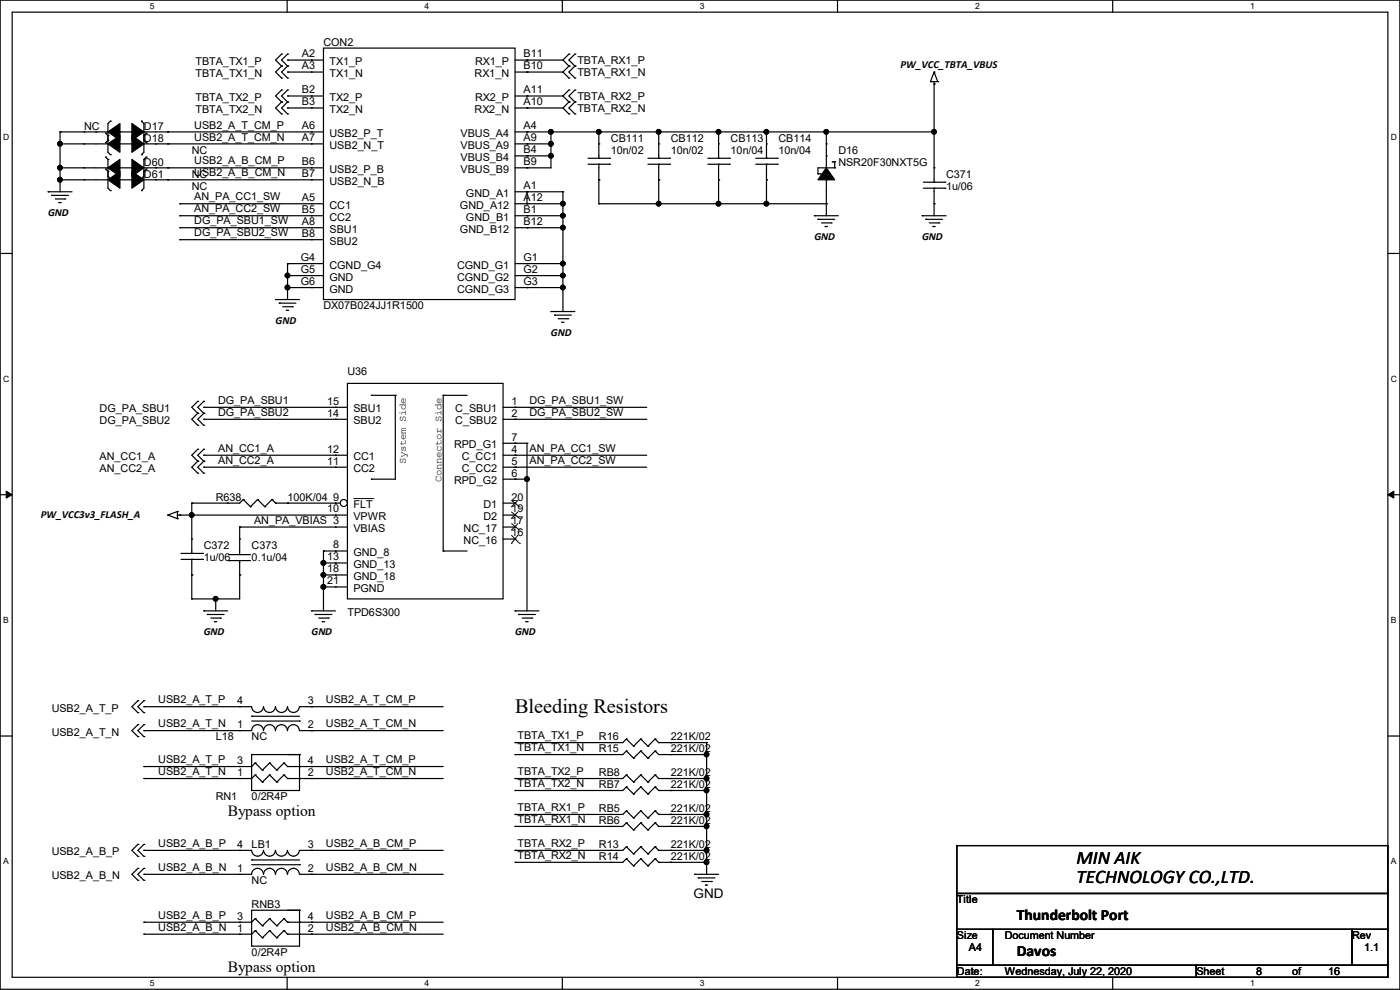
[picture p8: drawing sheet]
<svg xmlns="http://www.w3.org/2000/svg" width="297mm" height="210mm" viewBox="0 0 297 210" stroke-linecap="round" stroke-linejoin="round" font-family="sans-serif">
<path d="M0 0h297v209.8h-297zM2.6 2.6h291.8v204.7h-291.8z" fill="none" stroke="#000" stroke-width=".25"/>
<g fill="#fff">
<path d="M31.7 .3h1v2h-1z"/>
<path d="M31.7 207.6h1v2h-1z"/>
</g>
<path d="M60.9 0v2.6M60.9 207.3v2.5" fill="none" stroke="#000" stroke-width=".25"/>
<g fill="#fff">
<path d="M90.1 .3h1v2h-1z"/>
<path d="M90.1 207.6h1v2h-1z"/>
</g>
<path d="M119.3 0v2.6M119.3 207.3v2.5" fill="none" stroke="#000" stroke-width=".25"/>
<g fill="#fff">
<path d="M148.5 .3h.9v2h-.9z"/>
<path d="M148.5 207.6h.9v2h-.9z"/>
</g>
<path d="M177.7 0v2.6M177.7 207.3v2.5" fill="none" stroke="#000" stroke-width=".25"/>
<g fill="#fff">
<path d="M206.8 .3h1v2h-1z"/>
<path d="M206.8 207.6h1v2h-1z"/>
</g>
<path d="M236.1 0v2.6M236.1 207.3v2.5" fill="none" stroke="#000" stroke-width=".25"/>
<g fill="#fff">
<path d="M265.2 .3h1v2h-1z"/>
<path d="M265.2 207.6h1v2h-1z"/>
<path d="M.7 28.2h1.2v1.9h-1.2z"/>
<path d="M295.1 28.2h1.2v1.9h-1.2z"/>
<path d="M.7 79.3h1.2v2h-1.2z"/>
<path d="M295.1 79.3h1.2v2h-1.2z"/>
</g>
<path d="M0 53.8h2.6M294.4 53.8h2.6" fill="none" stroke="#000" stroke-width=".25"/>
<g fill="#fff">
<path d="M.7 130.5h1.2v2h-1.2z"/>
<path d="M295.1 130.5h1.1v2h-1.1z"/>
</g>
<path d="M0 104.9h2.6M294.4 104.9h2.6" fill="none" stroke="#000" stroke-width=".25"/>
<path d="M1.3 104.2l1.3 .7-1.3 .8zM294.4 104.9l1.3-.7v1.5z" fill="#000" stroke="#000" stroke-width=".21"/>
<g fill="#fff">
<path d="M.7 181.7h1.2v2h-1.2z"/>
<path d="M295.1 181.7h1.1v2h-1.1z"/>
</g>
<g fill="none" stroke="#000" stroke-width=".25">
<path d="M59.7 11.5h.1M59.7 14h.1M59.7 16.6h.1M59.7 19.1h.1M59.7 11.5l-1.2 1.2 1.2 1.3M59.7 14l-1.2 1.3 1.2 1.3M59.7 19.1l-1.2 1.3 1.2 1.2M61 11.5h.1M61 14h.1M61 16.6h.1M61 19.1h.1M61 11.5l-1.3 1.2 1.3 1.3"/>
<path d="M61 14l-1.3 1.3 1.3 1.3M61 19.1l-1.3 1.3 1.3 1.2M120.7 14h.1M120.7 16.6h.1M120.7 11.5h.1M120.7 19.1h.1M120.7 14l-1.3 1.3 1.3 1.3M120.7 11.5l-1.3 1.2 1.3 1.3M120.7 19.1l-1.3 1.3 1.3 1.2M122 16.6h.1M122 14h.1M122 11.5h.1"/>
<path d="M122 19.1h.1M122 14l-1.3 1.3 1.3 1.3M122 11.5l-1.3 1.2 1.3 1.3M122 19.1l-1.3 1.3 1.3 1.2M197.4 17.3h.1M197.4 17.3h1.5M198.2 17.8h.1M198.2 15.3h.1M198.2 17.3v.5M198.2 15.3l-.8 2M198.2 15.3l.7 2M198.9 17.3h.1"/>
<path d="M17.8 35.6h.1M17.8 38.1h.1M17.8 28h.1M17.8 35.6h5.1M17.8 38.1h5.1M17.8 28h5.1M20.4 28h.1M22.4 33.3h.1M22.4 35.9h.1M22.4 30.3h.1M22.4 33.3l.5 .5M22.4 35.9l.5 .5"/>
<path d="M22.9 35.6h.1M22.9 33.8h.1M22.9 38.1h.1M22.9 36.4h.1M22.9 29.8h.1M22.9 33.8v6.1l.5 .5M22.9 37.4l.5 .5M22.9 29.8l-.5 .5M23.4 37.9h.1M23.4 25.7h.1M23.4 25.7l-.5 .5v3.6M25.4 28h.1"/>
<path d="M25.4 35.6h2.6M25.4 38.1h2.6M25.4 28h2.6M28 35.6h.1M28 38.1h.1M30 37.9h.1M30 25.7h.1M30 25.7l.5 .5v3.6M30.5 33.8h.1M30.5 36.4h.1M30.5 28h.1M30.5 29.8h.1"/>
<path d="M30.5 33.8v6.1l-.5 .5M30.5 35.6h5.1M30.5 37.4l-.5 .5M30.5 38.1h5.1M30.5 28h5.1M30.5 29.8l.5 .5M31 33.3h.1M31 35.9h.1M31 30.3h.1M31 33.3l-.5 .5M31 35.9l-.5 .5M33.1 35.6h.1"/>
<path d="M33.1 38.1h.1M35.6 35.6h.1M35.6 38.1h.1M35.6 28h.1M59.7 21.6h.1M59.7 24.2h.1M59.7 21.6l-1.2 1.3 1.2 1.3M61 21.6h.1M61 24.2h.1M61 21.6l-1.3 1.3 1.3 1.3M120.7 21.6h.1M120.7 24.2h.1"/>
<path d="M120.7 21.6l-1.3 1.3 1.3 1.3M122 24.2h.1M122 21.6h.1M122 21.6l-1.3 1.3 1.3 1.3M124.8 34.8h4.5M124.8 33.6h4.5M127 33.6h.1M127 34.8h.1M127 30.5h.1M127 38.1h.1M127 30.5v3.1M127 34.8v3.3"/>
<path d="M129.3 34.8h.1M129.3 33.6h.1M137.5 34.8h4.5M137.5 33.6h4.5M139.7 33.6h.1M139.7 34.8h.1M139.7 30.5h.1M139.7 38.1h.1M139.7 30.5v3.1M139.7 34.8v3.3M142 34.8h.1M142 33.6h.1"/>
<path d="M150.2 34.8h4.5M150.2 33.6h4.5M152.4 33.6h.1M152.4 34.8h.1M152.4 30.5h.1M152.4 38.1h.1M152.4 30.5v3.1M152.4 34.8v3.3M154.7 34.8h.1M154.7 33.6h.1M160.3 34.8h4.6M160.3 33.6h4.6"/>
<path d="M162.6 33.6h.1M162.6 34.8h.1M162.6 30.5h.1M162.6 38.1h.1M162.6 30.5v3.1M162.6 34.8v3.3M164.9 34.8h.1M164.9 33.6h.1M173.5 36.9h.1M173.5 36.9h.5M174 36.9h.1M175.3 38.1h.1"/>
<path d="M175.3 33.1h.1M175.3 30.5h.1M175.3 30.5v5.1M175.3 38.1v5.1M176.6 34.3h.1M176.6 34.3h.5M177.1 35.6h.1M177.1 34.3h.1M177.1 35.6h-3.6v1.3M177.1 34.3v1.3M195.9 39.9h4.5M195.9 38.7h4.5"/>
<path d="M198.2 38.7h.1M198.2 39.9h.1M198.2 35.6h.1M198.2 35.6v3.1M198.2 39.9v3.3M200.4 39.9h.1M200.4 38.7h.1M10.2 40.7h.1M10.2 40.7h5.1M11 41.4h.1M11 41.4h3.5M11.7 42.2h2.1"/>
<path d="M12.5 43h.1M12.5 43h.5M13.8 42.2h.1M23.4 40.4h.1M30 40.4h.1M172.8 45.8h.1M172.8 45.8h5M173.5 46.5h.1M173.5 46.5h3.6M174.3 47.3h2M175 48h.1M175 48h.6"/>
<path d="M175.3 43.2h.1M176.3 47.3h.1M195.6 45.8h.1M195.6 45.8h5.1M196.4 46.5h.1M196.4 46.5h3.5M197.1 47.3h2.1M197.9 48h.1M197.9 48h.5M198.2 43.2h.1M199.2 47.3h.1M58.5 63.5h.1"/>
<path d="M58.5 63.5h5M59.2 64.3h.1M59.2 64.3h3.6M60 65.1h2M60.7 65.8h.1M60.7 65.8h.6M62 65.1h.1M116.9 66.1h.1M116.9 66.1h5.1M117.6 66.8h.1M117.6 66.8h3.6M118.4 67.6h2"/>
<path d="M119.2 68.4h.1M119.2 68.4h.5M120.4 67.6h.1M42 95.3h.1M42 97.8h.1M42 85.1h.1M42 87.7h.1M42 90.2h.1M42 97.8l-1.3 1.3 1.3 1.3M42 95.3l-1.3 1.3 1.3 1.2M42 85.1l-1.3 1.3 1.3 1.3M42 87.7l-1.3 1.2 1.3 1.3"/>
<path d="M43.2 95.3h.1M43.2 97.8h.1M43.2 85.1h.1M43.2 87.7h.1M43.2 90.2h.1M43.2 95.3l-1.2 1.3 1.2 1.2M43.2 97.8l-1.2 1.3 1.2 1.3M43.2 85.1l-1.2 1.3 1.2 1.3M43.2 87.7l-1.2 1.2 1.2 1.3M71.2 99.1h.1M71.2 96.6h.1M71.2 86.4h.1"/>
<path d="M71.2 88.9h.1M71.2 86.4h2.5M71.2 88.9h2.5M71.2 96.6h2.5M71.2 99.1h2.5M73.7 81.3h33v45.7h-33zM78.8 83.9h.1M78.8 83.9h5.1M83.9 83.9h.1M83.9 83.9v17.7h-5.1M94 83.9h.1M94 83.9h5.1"/>
<path d="M94 83.9v33M106.7 86.4h2.6M106.7 88.9h2.6M106.7 96.6h2.6M106.7 99.1h2.6M106.7 94h2.6M109.3 86.4h.1M109.3 88.9h.1M109.3 96.6h.1M109.3 99.1h.1M109.3 94h.1M35.6 109.3h.1"/>
<path d="M35.6 109.3l2 .7M37.6 110h.1M37.6 108.5h.1M37.6 108.5v1.5M37.6 109.3h.5M37.6 108.5l-2 .8M38.1 109.3h.1M42 100.4h.1M43.2 100.4h.1M48.3 106.7h.1M48.6 117.6h.1M48.6 118.9h.1"/>
<path d="M48.6 117.6h4.5M48.6 118.9h4.5M50.8 118.9h.1M50.8 117.6h.1M50.8 114.3h.1M50.8 114.3v3.3M50.8 118.9v3.1M51.6 106h.1M51.6 106l-.8 .7h-2.5M51.6 106l1.5 1.5M53.1 107.5h.1M54.7 106h.1"/>
<path d="M54.7 106l-1.6 1.5M54.7 106l1.5 1.5M56.2 107.5h.1M57.7 106h.1M57.7 106l.8 .7M57.7 106l-1.5 1.5M58.5 106.7h.1M58.5 106.7h2.5M61 106.7h.1M71.2 111.8h.1M71.2 116.9h.1M71.2 109.3h.1"/>
<path d="M71.2 119.4h.1M71.2 109.3h2.5M71.2 116.9h2.5M71.2 111.8h2.5M71.2 119.4h2.5M78.8 101.6h.1M94 116.9h.1M94 116.9h5.1M106.7 109.3h2.6M106.7 106.7h2.6M106.7 101.6h2.6M106.7 111.8h2.6"/>
<path d="M106.7 114.3h2.6M109.3 101.6h.1M109.3 114.3h.1M109.3 111.8h.1M109.3 109.3h.1M109.3 106.7h.1M43.2 129.6h.1M43.2 129.6h5.1M44 130.3h.1M44 130.3h3.5M44.7 131.1h2.1M45.5 131.9h.1"/>
<path d="M45.5 131.9h.5M46.8 131.1h.1M50.8 122h.1M66.1 129.6h.1M66.1 129.6h5.1M66.8 130.3h.1M66.8 130.3h3.6M67.6 131.1h2M68.4 131.9h.1M68.4 131.9h.5M69.6 131.1h.1M71.2 124.5h.1"/>
<path d="M71.2 122h.1M71.2 124.5h2.5M71.2 122h2.5M109.3 129.6h.1M109.3 129.6h5M110 130.3h.1M110 130.3h3.6M110.8 131.1h2M111.5 131.9h.1M111.5 131.9h.6M112.8 131.1h.1M0 156.1h2.6"/>
<path d="M29.3 153.7h.1M29.3 156.3h.1M29.3 148.6h.1M29.3 151.2h.1M29.3 153.7l-1.3 1.3 1.3 1.3M29.3 148.6l-1.3 1.3 1.3 1.3M30.5 153.7h.1M30.5 156.3h.1M30.5 148.6h.1M30.5 151.2h.1M30.5 153.7l-1.2 1.3 1.2 1.3M30.5 148.6l-1.2 1.3 1.2 1.3"/>
<path d="M50.8 155h2.6a1.25 1.25 0 0 1 1.2-1.3 1.25 1.25 0 0 1 1.3 1.3 1.29 1.29 0 0 1 1.3-1.3 1.29 1.29 0 0 1 1.3 1.3 1.25 1.25 0 0 1 1.2-1.3 1.25 1.25 0 0 1 1.3 1.3M50.8 149.9h2.6a1.25 1.25 0 0 0 1.2 1.2 1.25 1.25 0 0 0 1.3-1.2 1.27 1.27 0 0 0 1.2 1.2 1.27 1.27 0 0 0 1.3-1.2 1.27 1.27 0 0 0 1.3 1.2 1.27 1.27 0 0 0 1.3-1.2M50.8 155h.1M50.8 149.9h.1M53.4 151.9h.1M53.4 153h10.1M53.4 151.9h10.1M61 155a1.25 1.25 0 0 1 1.3-1.3 1.25 1.25 0 0 1 1.2 1.3M61 149.9a1.25 1.25 0 0 0 1.3 1.2 1.25 1.25 0 0 0 1.2-1.2M63.5 153h.1M63.5 155h2.6M63.5 149.9h2.6"/>
<path d="M66.1 155h.1M66.1 149.9h.1M132.9 159.3h.1M132.9 159.3l-.8 .8h-2.5M132.9 159.3l1.5 1.5M135.9 159.3h.1M135.9 159.3l-1.5 1.5M135.9 159.3l1.6 1.5M139 159.3h.1M139 159.3l-1.5 1.5M139 159.3l.7 .8M294.4 156.1h2.6"/>
<path d="M29.3 179.1h.1M29.3 179.1l-1.3 1.3 1.3 1.3M30.5 179.1h.1M30.5 179.1l-1.2 1.3 1.2 1.3M50.8 165.1h.1M50.8 162.6h.1M53.4 160.1h10.1v7.6h-10.1zM54.1 164.4h.1M54.1 161.8h.1M54.1 164.4l-.7 .7h-2.6M54.1 164.4l1.6 1.5M54.1 161.8l1.6 1.6"/>
<path d="M54.1 161.8l-.7 .8h-2.6M55.7 165.9h.1M55.7 163.4h.1M57.2 164.4h.1M57.2 161.8h.1M57.2 164.4l-1.5 1.5M57.2 164.4l1.5 1.5M57.2 161.8l-1.5 1.6M57.2 161.8l1.5 1.6M58.7 165.9h.1M58.7 163.4h.1M60.2 164.4h.1"/>
<path d="M60.2 161.8h.1M60.2 164.4l-1.5 1.5M60.2 164.4l.8 .7M60.2 161.8l-1.5 1.6M60.2 161.8l.8 .8M61 165.1h.1M61 162.6h.1M61 160.1h2.5M61 165.1h5.1M61 162.6h5.1M63.5 165.1h.1M63.5 162.6h.1"/>
<path d="M63.5 160.1h.1M66.1 162.6h.1M66.1 165.1h.1M129.6 160.1h.1M129.6 172.8h.1M129.6 175.3h.1M129.6 165.1h.1M132.9 172h.1M132.9 174.5h.1M132.9 164.4h.1M132.9 172l-.8 .8h-2.5M132.9 172l1.5 1.5"/>
<path d="M132.9 174.5l-.8 .8h-2.5M132.9 174.5l1.5 1.6M132.9 164.4l-.8 .7h-2.5M132.9 164.4l1.5 1.5M134.4 160.8h.1M134.4 173.5h.1M134.4 176.1h.1M134.4 165.9h.1M135.9 172h.1M135.9 174.5h.1M135.9 164.4h.1M135.9 172l-1.5 1.5"/>
<path d="M135.9 172l1.6 1.5M135.9 174.5l-1.5 1.6M135.9 174.5l1.6 1.6M135.9 164.4l-1.5 1.5M135.9 164.4l1.6 1.5M137.5 160.8h.1M137.5 173.5h.1M137.5 176.1h.1M137.5 165.9h.1M139 172h.1M139 174.5h.1M139 164.4h.1"/>
<path d="M139 172l-1.5 1.5M139 172l.7 .8M139 174.5l-1.5 1.6M139 174.5l.7 .8M139 164.4l-1.5 1.5M139 164.4l.7 .7M139.7 160.1h.1M139.7 172.8h.1M139.7 175.3h.1M139.7 165.1h.1M139.7 160.1h2.6M139.7 172.8h2.6"/>
<path d="M139.7 175.3h2.6M139.7 165.1h2.6M142.3 160.1h.1M142.3 172.8h.1M142.3 175.3h.1M142.3 165.1h.1M203 179.4h91.4v10.1h-91.4zM29.3 184.2h.1M29.3 186.7h.1M29.3 181.7h.1M29.3 184.2l-1.3 1.3 1.3 1.2M30.5 184.2h.1"/>
<path d="M30.5 186.7h.1M30.5 181.7h.1M30.5 184.2l-1.2 1.3 1.2 1.2M50.8 185.5h2.6a1.25 1.25 0 0 1 1.2-1.3 1.25 1.25 0 0 1 1.3 1.3 1.29 1.29 0 0 1 1.3-1.3 1.29 1.29 0 0 1 1.3 1.3 1.25 1.25 0 0 1 1.2-1.3 1.25 1.25 0 0 1 1.3 1.3M50.8 180.4h2.6a1.25 1.25 0 0 0 1.2 1.2 1.25 1.25 0 0 0 1.3-1.2 1.27 1.27 0 0 0 1.2 1.2 1.27 1.27 0 0 0 1.3-1.2 1.27 1.27 0 0 0 1.3 1.2 1.27 1.27 0 0 0 1.3-1.2M50.8 185.5h.1M50.8 180.4h.1M53.4 182.4h.1M53.4 183.4h10.1M53.4 182.4h10.1M61 185.5a1.25 1.25 0 0 1 1.3-1.3 1.25 1.25 0 0 1 1.2 1.3M61 180.4a1.25 1.25 0 0 0 1.3 1.2 1.25 1.25 0 0 0 1.2-1.2"/>
<path d="M63.5 183.4h.1M63.5 185.5h2.6M63.5 180.4h2.6M66.1 185.5h.1M66.1 180.4h.1M129.6 182.9h.1M132.9 182.2h.1M132.9 182.2l-.8 .7h-2.5M132.9 182.2l1.5 1.5M134.4 183.7h.1M135.9 182.2h.1M135.9 182.2l-1.5 1.5"/>
<path d="M135.9 182.2l1.6 1.5M137.5 183.7h.1M139 182.2h.1M139 182.2l-1.5 1.5M139 182.2l.7 .7M139.7 182.9h.1M139.7 182.9h2.6M142.3 182.9h.1M147.4 185.5h.1M147.4 185.5h5M148.1 186.2h.1M148.1 186.2h3.6"/>
<path d="M148.9 187h2M149.6 187.7h.1M149.6 187.7h.6M150.9 187h.1M203 189.5h91.4v7.6h-91.4zM203 197.1h7.6v7.7h-7.6zM210.6 197.1h76.2v7.7h-76.2zM286.8 197.1h7.6v7.7h-7.6zM203 204.8h50.8v2.5h-50.8zM253.8 204.8h40.6v2.5h-40.6z"/>
</g>
<g fill="#000" stroke="#000" stroke-width=".25">
<path d="M22.9 35.6l2.5-1.8v3.6z" fill-rule="evenodd"/>
<path d="M22.9 38.1l2.5-1.7v3.5z" fill-rule="evenodd"/>
<path d="M22.9 28l2.5-1.8v3.6z" fill-rule="evenodd"/>
<path d="M28 33.8l2.5 1.8-2.5 1.8z" fill-rule="evenodd"/>
<path d="M28 36.4l2.5 1.7-2.5 1.8z" fill-rule="evenodd"/>
<path d="M28 26.2l2.5 1.8-2.5 1.8z" fill-rule="evenodd"/>
<path d="M175.3 35.6l1.8 2.5h-3.6z" fill-rule="evenodd"/>
</g>
<g fill="none" stroke="#000" stroke-width=".21">
<path d="M108.5 115.3h.1M108.5 112.5h.1M108.5 110h.1M108.5 107.5h.1M108.5 113.5l1.7 1.8M108.5 111l1.7 1.5M108.5 108.6l1.7 1.4M108.5 106.1l1.7 1.4M109.9 113.5l-1.4 1.8M109.9 111l-1.4 1.5M109.9 108.6l-1.4 1.4M109.9 106.1l-1.4 1.4"/>
<path d="M110.2 115.3h.1M110.2 112.5h.1M110.2 110h.1M110.2 107.5h.1"/>
</g>
<circle cx="72.9" cy="106.7" r=".74" fill="#fff" stroke="#000" stroke-width=".25"/>
<g fill="none" stroke="#000" stroke-width=".25">
<path d="M61 12.7h.1M61 15.3h.1M61 12.7h7.6M61 15.3h7.6M66.1 12.7h.1M66.1 15.3h.1M68.6 10.2h40.7v53.3h-40.7zM109.3 12.7h10.1M109.3 15.3h10.1M111.8 12.7h.1M111.8 15.3h.1M198.2 17.8h.1"/>
<path d="M198.2 17.8v17.8M12.7 28h.1M12.7 30.5h.1M12.7 35.6h.1M12.7 38.1h.1M12.7 30.5h10.2M12.7 28h5.1M12.7 35.6h5.1M12.7 38.1h5.1M12.7 28v12.7M17.8 30.5h.1M22.4 28.2h.1"/>
<path d="M22.4 28.2l.5 .5M22.9 30.5h.1M22.9 28.7h.1M22.9 28.7v3.6l.5 .5M23.4 32.8h.1M25.4 30.5h2.6M28 30.5h.1M30 32.8h.1M30.5 28.7h.1M30.5 28.7v3.6l-.5 .5M30.5 30.5h38.1M31 28.2h.1"/>
<path d="M31 28.2l-.5 .5M33.1 30.5h.1M35.6 30.5h.1M35.6 28h.1M35.6 35.6h.1M35.6 38.1h.1M35.6 28h33M35.6 35.6h33M35.6 38.1h33M61 20.4h.1M61 22.9h.1M61 22.9h7.6"/>
<path d="M61 20.4h7.6M66.1 30.5h.1M66.1 28h.1M66.1 38.1h.1M66.1 35.6h.1M66.1 22.9h.1M66.1 20.4h.1M109.3 30.5h7.6M109.3 28h88.9M109.3 22.9h10.1M109.3 20.4h10.1M109.3 33.1h7.6"/>
<path d="M111.8 28h.1M111.8 30.5h.1M111.8 22.9h.1M111.8 20.4h.1M111.8 35.6h.1M111.8 33.1h.1M116.9 28h.1M116.9 30.5h.1M116.9 33.1h.1M116.9 28v7.6h-7.6M127 38.1h.1M127 28h.1"/>
<path d="M127 28v2.5M127 38.1v5.1M139.7 38.1h.1M139.7 28h.1M139.7 28v2.5M139.7 38.1v5.1M152.4 38.1h.1M152.4 28h.1M152.4 28v2.5M152.4 38.1v5.1M162.6 38.1h.1M162.6 28h.1"/>
<path d="M162.6 28v2.5M162.6 38.1v5.1M175.3 28h.1M175.3 28v2.5M198.2 28h.1M38.1 48.3h.1M38.1 50.8h.1M38.1 43.2h.1M38.1 45.8h.1M38.1 43.2h30.5M38.1 48.3h30.5M38.1 50.8h30.5"/>
<path d="M38.1 45.8h30.5M61 55.9h.1M61 58.5h.1M61 55.9h7.6M61 58.5h7.6M61 55.9v7.6M66.1 43.2h.1M66.1 48.3h.1M66.1 55.9h.1M66.1 50.8h.1M66.1 45.8h.1M66.1 58.5h.1"/>
<path d="M109.3 40.7h10.1M109.3 43.2h10.1M109.3 48.3h10.1M109.3 55.9h10.1M109.3 58.5h10.1M109.3 45.8h10.1M111.8 40.7h.1M111.8 55.9h.1M111.8 58.5h.1M111.8 43.2h.1M111.8 48.3h.1M111.8 45.8h.1"/>
<path d="M111.8 40.7v2.5M119.4 55.9h.1M119.4 58.5h.1M119.4 40.7h.1M119.4 43.2h.1M119.4 45.8h.1M119.4 48.3h.1M119.4 40.7v25.4M127 43.2h.1M127 43.2h48.3M139.7 43.2h.1M152.4 43.2h.1"/>
<path d="M162.6 43.2h.1M175.3 43.2h.1M175.3 43.2v2.6M198.2 43.2h.1M198.2 43.2v2.6M61 61h.1M61 61h7.6M66.1 61h.1M109.3 61h10.1M111.8 61h.1M119.4 61h.1M43.2 86.4h.1"/>
<path d="M43.2 96.6h.1M43.2 99.1h.1M43.2 88.9h.1M43.2 96.6h28M43.2 99.1h28M43.2 86.4h28M43.2 88.9h28M109.3 96.6h.1M109.3 99.1h.1M109.3 86.4h.1M109.3 88.9h.1M109.3 94h.1"/>
<path d="M109.3 96.6h27.9M109.3 99.1h27.9M109.3 86.4h27.9M109.3 88.9h27.9M109.3 94h2.5M111.8 94h.1M111.8 94v35.6M38.1 109.3h.1M38.1 109.3h33.1M38.4 118.7h4.6M38.4 117.4h4.6M40.7 117.4h.1"/>
<path d="M40.7 118.7h.1M40.7 114.3h.1M40.7 106.7h.1M40.7 109.3h.1M40.7 106.7h7.6M40.7 106.7v10.7M40.7 118.7v8.3M43 118.7h.1M43 117.4h.1M50.8 111.8h.1M50.8 111.8v2.5M50.8 111.8h20.4"/>
<path d="M61 106.7h.1M61 106.7h11.2M68.6 116.9h.1M68.6 119.4h.1M68.6 116.9v12.7M68.6 116.9h2.6M68.6 119.4h2.6M71.2 106.7h.1M109.3 101.6h.1M109.3 101.6h2.5M111.8 101.6h.1M40.7 122h.1"/>
<path d="M40.7 127h.1M45.8 127h.1M45.8 127v2.6M50.8 122h.1M50.8 122v5h-10.1M68.6 122h.1M68.6 124.5h.1M68.6 122h2.6M68.6 124.5h2.6M30.5 155h.1M30.5 149.9h.1M30.5 149.9h20.3"/>
<path d="M30.5 155h20.3M66.1 149.9h.1M66.1 155h.1M66.1 149.9h27.9M66.1 155h27.9M109.3 157.5h.1M129.6 157.5h.1M132.9 156.8h.1M132.9 156.8l-.8 .7h-22.8M132.9 156.8l1.5 1.5M134.4 158.3h.1M135.9 156.8h.1"/>
<path d="M135.9 156.8l-1.5 1.5M135.9 156.8l1.6 1.5M137.5 158.3h.1M139 156.8h.1M139 156.8l-1.5 1.5M139 156.8l.7 .7M139.7 157.5h.1M139.7 157.5h10.2M142.3 157.5h.1M149.9 157.5h.1M149.9 157.5v28M30.5 165.1h.1"/>
<path d="M30.5 162.6h.1M30.5 165.1h20.3M30.5 162.6h20.3M66.1 165.1h.1M66.1 162.6h.1M66.1 165.1h27.9M66.1 162.6h27.9M109.3 160.1h.1M109.3 165.1h.1M109.3 167.7h.1M109.3 172.8h.1M109.3 175.3h.1"/>
<path d="M109.3 165.1h20.3M109.3 160.1h20.3M109.3 172.8h20.3M109.3 175.3h20.3M129.6 167.7h.1M132.9 166.9h.1M132.9 179.6h.1M132.9 166.9l-.8 .8h-22.8M132.9 166.9l1.5 1.5M132.9 179.6l-.8 .8h-22.8M132.9 179.6l1.5 1.5M134.4 168.4h.1"/>
<path d="M135.9 166.9h.1M135.9 179.6h.1M135.9 166.9l-1.5 1.5M135.9 166.9l1.6 1.5M135.9 179.6l-1.5 1.5M135.9 179.6l1.6 1.5M137.5 168.4h.1M139 166.9h.1M139 179.6h.1M139 166.9l-1.5 1.5M139 166.9l.7 .8M139 179.6l-1.5 1.5"/>
<path d="M139 179.6l.7 .8M139.7 167.7h.1M139.7 167.7h10.2M142.3 167.7h.1M142.3 160.1h.1M142.3 165.1h.1M142.3 172.8h.1M142.3 175.3h.1M142.3 165.1h7.6M142.3 160.1h7.6M142.3 172.8h7.6M142.3 175.3h7.6"/>
<path d="M149.9 160.1h.1M149.9 165.1h.1M149.9 167.7h.1M149.9 172.8h.1M149.9 175.3h.1M30.5 198.2h.1M30.5 195.6h.1M30.5 185.5h.1M30.5 180.4h.1M30.5 180.4h20.3M30.5 185.5h20.3M50.8 198.2h.1"/>
<path d="M50.8 195.6h.1M53.4 193.1h10.1v7.6h-10.1zM54.1 197.4h.1M54.1 194.9h.1M54.1 197.4l-.7 .8h-22.9M54.1 197.4l1.6 1.5M54.1 194.9l1.6 1.5M54.1 194.9l-.7 .7h-22.9M55.7 198.9h.1M55.7 196.4h.1M57.2 197.4h.1M57.2 194.9h.1"/>
<path d="M57.2 197.4l-1.5 1.5M57.2 197.4l1.5 1.5M57.2 194.9l-1.5 1.5M57.2 194.9l1.5 1.5M58.7 198.9h.1M58.7 196.4h.1M60.2 197.4h.1M60.2 194.9h.1M60.2 197.4l-1.5 1.5M60.2 197.4l.8 .8M60.2 194.9l-1.5 1.5M60.2 194.9l.8 .7"/>
<path d="M61 198.2h.1M61 195.6h.1M61 198.2h33M61 195.6h33M61 193.1h2.5M63.5 198.2h.1M63.5 195.6h.1M63.5 193.1h.1M66.1 195.6h.1M66.1 198.2h.1M66.1 180.4h.1M66.1 185.5h.1"/>
<path d="M66.1 180.4h27.9M66.1 185.5h27.9M109.3 180.4h.1M109.3 182.9h.1M109.3 182.9h20.3M129.6 180.4h.1M134.4 181.1h.1M137.5 181.1h.1M139.7 180.4h.1M139.7 180.4h10.2M142.3 180.4h.1M142.3 182.9h.1"/>
<path d="M142.3 182.9h7.6M149.9 180.4h.1M149.9 182.9h.1"/>
</g>
<path d="M75 105.8h4.2M79.2 105.8h.1" fill="none" stroke="#000" stroke-width=".21"/>
<g fill="#000" stroke="#000" stroke-width=".25">
<path d="M22.9 30.5l2.5-1.8v3.6z" fill-rule="evenodd"/>
<path d="M28 28.7l2.5 1.8-2.5 1.8z" fill-rule="evenodd"/>
<circle cx="12.7" cy="35.6" r=".49"/>
<circle cx="12.7" cy="38.1" r=".49"/>
<circle cx="12.7" cy="30.5" r=".49"/>
<circle cx="116.9" cy="30.5" r=".49"/>
<circle cx="116.9" cy="33" r=".49"/>
<circle cx="116.9" cy="28" r=".49"/>
<circle cx="127" cy="28" r=".49"/>
<circle cx="139.7" cy="28" r=".49"/>
<circle cx="152.4" cy="28" r=".49"/>
<circle cx="162.6" cy="28" r=".49"/>
<circle cx="175.3" cy="28" r=".49"/>
<circle cx="198.1" cy="28" r=".49"/>
<circle cx="61" cy="58.4" r=".49"/>
<circle cx="119.4" cy="58.4" r=".49"/>
<circle cx="119.4" cy="48.3" r=".49"/>
<circle cx="119.4" cy="43.2" r=".49"/>
<circle cx="119.4" cy="45.7" r=".49"/>
<circle cx="119.4" cy="55.9" r=".49"/>
<circle cx="139.7" cy="43.2" r=".49"/>
<circle cx="152.4" cy="43.2" r=".49"/>
<circle cx="162.6" cy="43.2" r=".49"/>
<circle cx="61" cy="61" r=".49"/>
<circle cx="119.4" cy="61" r=".49"/>
<circle cx="40.7" cy="109.2" r=".49"/>
<circle cx="68.6" cy="119.4" r=".49"/>
<circle cx="111.8" cy="101.6" r=".49"/>
<circle cx="45.7" cy="127" r=".49"/>
<circle cx="68.6" cy="124.5" r=".49"/>
<circle cx="68.6" cy="121.9" r=".49"/>
<circle cx="149.9" cy="172.7" r=".49"/>
<circle cx="149.9" cy="160" r=".49"/>
<circle cx="149.9" cy="175.3" r=".49"/>
<circle cx="149.9" cy="165.1" r=".49"/>
<circle cx="149.9" cy="167.7" r=".49"/>
<circle cx="149.9" cy="180.4" r=".49"/>
<circle cx="149.9" cy="182.9" r=".49"/>
</g>
<text font-size="4.3" x="109.3" y="151.2">Bleeding Resistors</text>
<g font-size="4.1">
<text x="228.4" y="183.2">MIN AIK</text>
<text x="228.4" y="187.3">TECHNOLOGY CO.,LTD.</text>
</g>
<g font-size="3.3">
<text x="48.3" y="173.2">Bypass option</text>
<text x="215.7" y="195.2">Thunderbolt Port</text>
<text x="215.7" y="202.8">Davos</text>
<text x="48.3" y="206.2">Bypass option</text>
</g>
<text font-size="2.8" x="147.1" y="190.5">GND</text>
<g font-size="2.3">
<text x="68.6" y="9.7">CON2</text>
<text x="41.4" y="13.8">TBTA_TX1_P</text>
<text x="41.4" y="16.3">TBTA_TX1_N</text>
<text x="64.1" y="12.2">A2</text>
<text x="64.1" y="14.7">A3</text>
<text x="69.9" y="13.8">TX1_P</text>
<text x="69.9" y="16.3">TX1_N</text>
<text x="100.7" y="16.3">RX1_N</text>
<text x="100.8" y="13.8">RX1_P</text>
<text x="111" y="12.2">B11</text>
<text x="111" y="14.7">B10</text>
<text x="122.5" y="16.1">TBTA_RX1_N</text>
<text x="122.5" y="13.5">TBTA_RX1_P</text>
<text x="191" y="14.4">PW_VCC_TBTA_VBUS</text>
<text x="41.4" y="21.4">TBTA_TX2_P</text>
<text x="41.4" y="24">TBTA_TX2_N</text>
<text x="64.1" y="22.4">B3</text>
<text x="64.1" y="19.8">B2</text>
<text x="69.9" y="24">TX2_N</text>
<text x="69.9" y="21.4">TX2_P</text>
<text x="100.7" y="24">RX2_N</text>
<text x="100.8" y="21.4">RX2_P</text>
<text x="111" y="22.4">A10</text>
<text x="111" y="19.8">A11</text>
<text x="122.5" y="23.7">TBTA_RX2_N</text>
<text x="122.5" y="21.2">TBTA_RX2_P</text>
<text x="17.8" y="27.5">NC</text>
<text x="30.5" y="27.5">D17</text>
<text x="41.2" y="27.3">USB2_A_T_CM_P</text>
<text x="41.2" y="29.8">USB2_A_T_CM_N</text>
<text x="64.1" y="30">A7</text>
<text x="64.1" y="27.4">A6</text>
<text x="69.9" y="29">USB2_P_T</text>
<text x="97.7" y="29">VBUS_A4</text>
<text x="111" y="27.4">A4</text>
<text x="111" y="30">A9</text>
<text x="30.5" y="35.1">D60</text>
<text x="30.5" y="30.1">D18</text>
<text x="40.7" y="32.6">NC</text>
<text x="41.2" y="34.9">USB2_A_B_CM_P</text>
<text x="64.1" y="35.1">B6</text>
<text x="69.9" y="31.6">USB2_N_T</text>
<text x="97.7" y="31.6">VBUS_A9</text>
<text x="97.7" y="34.1">VBUS_B4</text>
<text x="111" y="35.1">B9</text>
<text x="111" y="32.5">B4</text>
<text x="129.6" y="30.1">CB111</text>
<text x="129.6" y="32.6">10n/02</text>
<text x="142.3" y="30.1">CB112</text>
<text x="142.3" y="32.6">10n/02</text>
<text x="155" y="30.1">CB113</text>
<text x="155" y="32.6">10n/04</text>
<text x="165.2" y="30.1">CB114</text>
<text x="165.2" y="32.6">10n/04</text>
<text x="177.9" y="32.6">D16</text>
<text x="177.9" y="35.1">NSR20F30NXT5G</text>
<text x="30.5" y="37.7">D61</text>
<text x="40.7" y="37.7">NC</text>
<text x="40.7" y="40.2">NC</text>
<text x="41.2" y="37.4">USB2_A_B_CM_N</text>
<text x="64.1" y="37.6">B7</text>
<text x="69.9" y="39.2">USB2_N_B</text>
<text x="69.9" y="36.7">USB2_P_B</text>
<text x="97.7" y="36.7">VBUS_B9</text>
<text x="98.9" y="41.7">GND_A1</text>
<text x="111" y="40.1">A1</text>
<text x="200.7" y="37.7">C371</text>
<text x="200.7" y="40.2">1u/06</text>
<text x="10.2" y="45.9">GND</text>
<text x="41.2" y="47.6">DG_PA_SBU1_SW</text>
<text x="41.2" y="42.5">AN_PA_CC1_SW</text>
<text x="41.2" y="45">AN_PA_CC2_SW</text>
<text x="64.1" y="42.7">A5</text>
<text x="64.1" y="47.8">A8</text>
<text x="64.1" y="45.2">B5</text>
<text x="69.9" y="44.3">CC1</text>
<text x="69.9" y="46.8">CC2</text>
<text x="97.6" y="44.3">GND_A12</text>
<text x="98.9" y="46.8">GND_B1</text>
<text x="111" y="42.7">A12</text>
<text x="111" y="47.8">B12</text>
<text x="111" y="45.2">B1</text>
<text x="41.2" y="50.1">DG_PA_SBU2_SW</text>
<text x="64.1" y="50.3">B8</text>
<text x="69.9" y="49.4">SBU1</text>
<text x="69.9" y="51.9">SBU2</text>
<text x="97.6" y="49.4">GND_B12</text>
<text x="172.8" y="51">GND</text>
<text x="195.6" y="51">GND</text>
<text x="63.8" y="55.4">G4</text>
<text x="63.8" y="57.9">G5</text>
<text x="69.9" y="57">CGND_G4</text>
<text x="69.9" y="59.5">GND</text>
<text x="97" y="57">CGND_G1</text>
<text x="97" y="59.5">CGND_G2</text>
<text x="111" y="55.4">G1</text>
<text x="111" y="57.9">G2</text>
<text x="63.8" y="60.5">G6</text>
<text x="68.6" y="65.6">DX07B024JJ1R1500</text>
<text x="69.9" y="62.1">GND</text>
<text x="97" y="62.1">CGND_G3</text>
<text x="111" y="60.5">G3</text>
<text x="58.5" y="68.8">GND</text>
<text x="116.9" y="71.3">GND</text>
<text x="73.7" y="79.6">U36</text>
<text x="21.1" y="87.5">DG_PA_SBU1</text>
<text x="46.3" y="85.7">DG_PA_SBU1</text>
<text x="46.3" y="88.2">DG_PA_SBU2</text>
<text x="69.4" y="85.9">15</text>
<text x="69.4" y="88.4">14</text>
<text x="75" y="87.5">SBU1</text>
<text x="96.6" y="87.5">C_SBU1</text>
<text x="108.5" y="85.9">1</text>
<text x="108.5" y="88.4">2</text>
<text x="112.3" y="85.7">DG_PA_SBU1_SW</text>
<text x="112.3" y="88.2">DG_PA_SBU2_SW</text>
<text x="21.1" y="90">DG_PA_SBU2</text>
<text x="46.3" y="95.8">AN_CC1_A</text>
<text x="75" y="90">SBU2</text>
<text x="96.3" y="95.1">RPD_G1</text>
<text x="96.6" y="90">C_SBU2</text>
<text x="108.5" y="93.5">7</text>
<text x="112.3" y="95.8">AN_PA_CC1_SW</text>
<text x="21.1" y="97.6">AN_CC1_A</text>
<text x="21.1" y="100.2">AN_CC2_A</text>
<text x="46.3" y="98.4">AN_CC2_A</text>
<text x="69.4" y="98.6">11</text>
<text x="69.4" y="96">12</text>
<text x="75" y="100.2">CC2</text>
<text x="75" y="97.6">CC1</text>
<text x="98" y="97.6">C_CC1</text>
<text x="98" y="100.2">C_CC2</text>
<text x="108.5" y="96">4</text>
<text x="108.5" y="98.6">5</text>
<text x="108.5" y="101.1">6</text>
<text x="112.3" y="98.4">AN_PA_CC2_SW</text>
<text x="45.8" y="106.3">R638</text>
<text x="61" y="106.3">100K/04</text>
<text x="70.7" y="106.2">9</text>
<text x="75" y="107.8">FLT</text>
<text x="96.3" y="102.7">RPD_G2</text>
<text x="102.5" y="107.8">D1</text>
<text x="108.5" y="106.2">20</text>
<text x="8.7" y="109.9">PW_VCC3v3_FLASH_A</text>
<text x="53.9" y="111.1">AN_PA_VBIAS 3</text>
<text x="69.4" y="108.7">10</text>
<text x="75" y="112.9">VBIAS</text>
<text x="75" y="110.3">VPWR</text>
<text x="98.3" y="112.9">NC_17</text>
<text x="102.5" y="110.3">D2</text>
<text x="108.5" y="113.8">16</text>
<text x="108.5" y="111.3">17</text>
<text x="108.5" y="108.7">19</text>
<text x="43.2" y="116.4">C372</text>
<text x="43.2" y="119">1u/06</text>
<text x="53.4" y="116.4">C373</text>
<text x="53.4" y="119">0.1u/04</text>
<text x="69.4" y="118.9">13</text>
<text x="70.7" y="116.3">8</text>
<text x="75" y="117.9">GND_8</text>
<text x="98.3" y="115.4">NC_16</text>
<text x="69.4" y="124">21</text>
<text x="69.4" y="121.4">18</text>
<text x="75" y="120.5">GND_13</text>
<text x="75" y="125.6">PGND</text>
<text x="75" y="123">GND_18</text>
<text x="73.7" y="130.6">TPD6S300</text>
<text x="43.2" y="134.8">GND</text>
<text x="66.1" y="134.8">GND</text>
<text x="109.3" y="134.8">GND</text>
<text x="33.6" y="149.2">USB2_A_T_P</text>
<text x="50.3" y="149.4">4</text>
<text x="65.3" y="149.4">3</text>
<text x="69.1" y="149.2">USB2_A_T_CM_P</text>
<text x="11" y="151">USB2_A_T_P</text>
<text x="33.6" y="154.3">USB2_A_T_N</text>
<text x="50.3" y="154.4">1</text>
<text x="65.3" y="154.4">2</text>
<text x="69.1" y="154.3">USB2_A_T_CM_N</text>
<text x="11" y="156">USB2_A_T_N</text>
<text x="33.6" y="161.9">USB2_A_T_P</text>
<text x="45.8" y="157.1">L18</text>
<text x="53.4" y="157.1">NC</text>
<text x="69.1" y="161.9">USB2_A_T_CM_P</text>
<text x="109.8" y="156.8">TBTA_TX1_P</text>
<text x="109.8" y="159.3">TBTA_TX1_N</text>
<text x="127" y="159.6">R15</text>
<text x="127" y="157.1">R16</text>
<text x="142.3" y="159.6">221K/02</text>
<text x="142.3" y="157.1">221K/02</text>
<text x="33.6" y="164.4">USB2_A_T_N</text>
<text x="50.3" y="164.6">1</text>
<text x="50.3" y="162.1">3</text>
<text x="65.3" y="162.1">4</text>
<text x="65.3" y="164.6">2</text>
<text x="69.1" y="164.4">USB2_A_T_CM_N</text>
<text x="109.8" y="164.4">TBTA_TX2_P</text>
<text x="109.8" y="167">TBTA_TX2_N</text>
<text x="127" y="164.7">RB8</text>
<text x="127" y="167.2">RB7</text>
<text x="142.3" y="164.7">221K/02</text>
<text x="142.3" y="167.2">221K/02</text>
<text x="45.8" y="169.8">RN1</text>
<text x="53.4" y="169.8">0/2R4P</text>
<text x="109.8" y="172">TBTA_RX1_P</text>
<text x="127" y="172.3">RB5</text>
<text x="142.3" y="172.3">221K/02</text>
<text x="33.6" y="179.7">USB2_A_B_P</text>
<text x="50.3" y="179.8">4</text>
<text x="53.4" y="179.9">LB1</text>
<text x="65.3" y="179.8">3</text>
<text x="69.1" y="179.7">USB2_A_B_CM_P</text>
<text x="109.8" y="174.6">TBTA_RX1_N</text>
<text x="109.8" y="179.7">TBTA_RX2_P</text>
<text x="127" y="174.8">RB6</text>
<text x="127" y="179.9">R13</text>
<text x="142.3" y="174.8">221K/02</text>
<text x="142.3" y="179.9">221K/02</text>
<text x="11" y="181.4">USB2_A_B_P</text>
<text x="33.6" y="184.7">USB2_A_B_N</text>
<text x="50.3" y="184.9">1</text>
<text x="65.3" y="184.9">2</text>
<text x="69.1" y="184.7">USB2_A_B_CM_N</text>
<text x="109.8" y="182.2">TBTA_RX2_N</text>
<text x="127" y="182.5">R14</text>
<text x="142.3" y="182.5">221K/02</text>
<text x="11" y="186.5">USB2_A_B_N</text>
<text x="53.4" y="187.5">NC</text>
<text x="203" y="191.6">Title</text>
<text x="33.6" y="197.4">USB2_A_B_N</text>
<text x="33.6" y="194.9">USB2_A_B_P</text>
<text x="50.3" y="197.6">1</text>
<text x="50.3" y="195.1">3</text>
<text x="53.4" y="192.6">RNB3</text>
<text x="65.3" y="195.1">4</text>
<text x="65.3" y="197.6">2</text>
<text x="69.1" y="197.4">USB2_A_B_CM_N</text>
<text x="69.1" y="194.9">USB2_A_B_CM_P</text>
<text x="53.4" y="202.8">0/2R4P</text>
<text x="203" y="199.2">Size</text>
<text x="205.5" y="201.8">A4</text>
<text x="213.2" y="199.2">Document Number</text>
<text x="286.8" y="199.2">Rev</text>
<text x="289.4" y="201.8">1.1</text>
<text x="203" y="206.8">Date:</text>
<text x="213.2" y="206.8">Wednesday, July 22, 2020</text>
<text x="253.8" y="206.8">Sheet</text>
<text x="266.5" y="206.8">8</text>
<text x="274.1" y="206.8">of</text>
<text x="281.7" y="206.8">16</text>
</g>
<g font-size="2.1">
<text x="86.1" y="98.3" transform="rotate(-90 86.1 98.3)">System Side</text>
<text x="93.7" y="102.2" transform="rotate(-90 93.7 102.2)">Connector Side</text>
</g>
<g font-size="1.8">
<text x="31.8" y="1.9">5</text>
<text x="90.1" y="1.9">4</text>
<text x="148.5" y="1.9">3</text>
<text x="206.8" y="1.9">2</text>
<text x="265.2" y="1.9">1</text>
<text x=".7" y="29.8">D</text>
<text x="295.1" y="29.8">D</text>
<text x=".7" y="80.9">C</text>
<text x="295.1" y="80.9">C</text>
<text x=".7" y="132.1">B</text>
<text x="295.1" y="132.1">B</text>
<text x=".7" y="183.3">A</text>
<text x="295.1" y="183.3">A</text>
<text x="31.8" y="209.2">5</text>
<text x="90.1" y="209.2">4</text>
<text x="148.5" y="209.2">3</text>
<text x="206.8" y="209.2">2</text>
<text x="265.2" y="209.2">1</text>
</g>
</svg>
